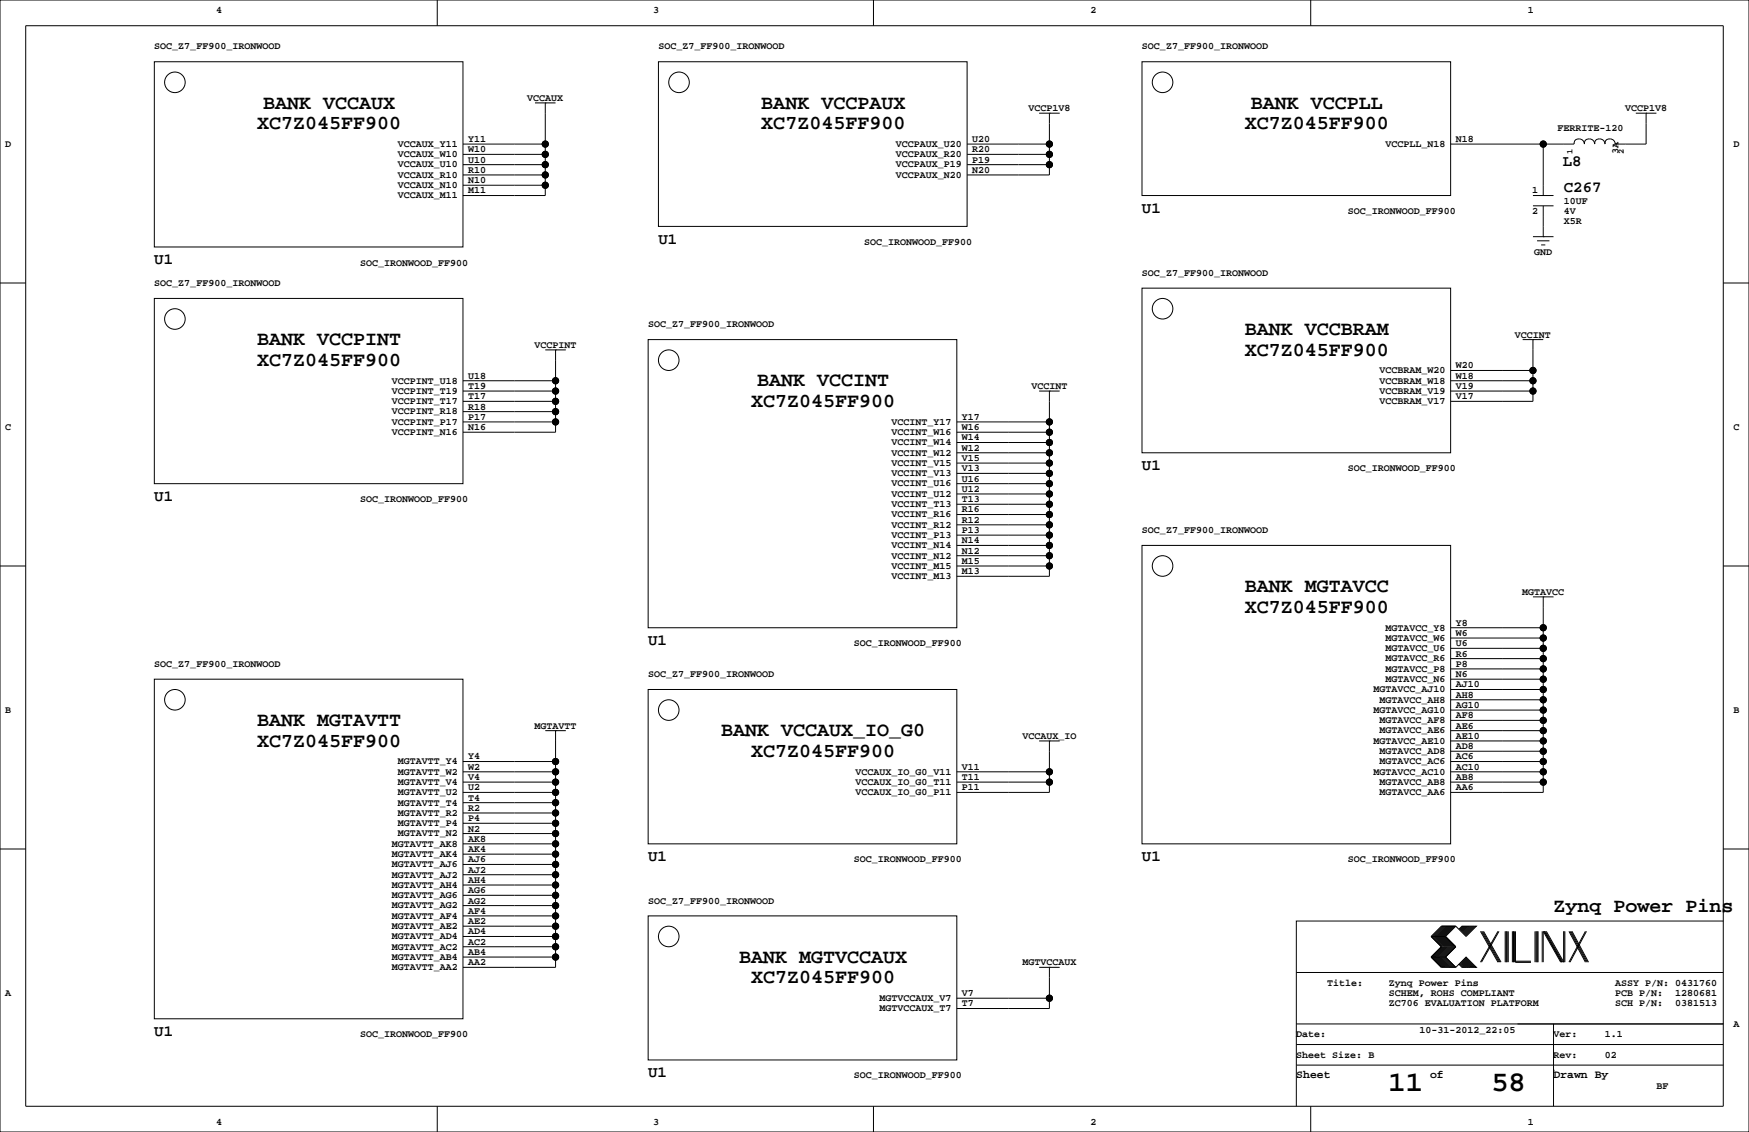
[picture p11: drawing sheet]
<svg xmlns="http://www.w3.org/2000/svg" width="432mm" height="279mm" viewBox="0 0 432 279" stroke-linecap="round" stroke-linejoin="round" font-family="sans-serif">
<g fill="none" stroke="#000" stroke-width=".25">
<path d="M0 0h431.8v279.4h-431.8zM6.3 6.4h419.1v266.6h-419.1zM38.1 15.2h76.2v45.8h-76.2zM107.9 0v6.4M162.6 15.2h76.2v40.7h-76.2zM215.6 0v6.4M281.9 15.2h76.2v33.1h-76.2zM323.6 0v6.4M114.3 35.6h20.3M114.3 38.1h20.3M132.1 25.4h5.1M134.6 25.4h.1"/>
<path d="M134.6 25.4v22.9h-20.3M238.8 35.6h20.3M238.8 38.1h20.3M256.5 27.9h5.1M259.1 27.9h.1M259.1 27.9v15.3h-20.3M358.1 35.6h30.5M381 35.6v12.7M403.9 27.9h5M406.4 27.9h.1M406.4 27.9v7.7h-7.6a1.27 1.27 0 0 0-1.3-1.3 1.27 1.27 0 0 0-1.3 1.3 1.27 1.27 0 0 0-1.2-1.3 1.27 1.27 0 0 0-1.3 1.3 1.27 1.27 0 0 0-1.3-1.3 1.27 1.27 0 0 0-1.2 1.3 1.26 1.26 0 0 0-1.3-1.3 1.26 1.26 0 0 0-1.2 1.3M114.3 43.2h20.3"/>
<path d="M114.3 40.6h20.3M114.3 45.7h20.3M238.8 40.6h20.3M378.5 58.4h5M378.5 48.3h5M378.5 50.8h5M379.5 59.4h3M381 58.4h.1M381 50.8v7.6M0 69.8h6.3M38.1 73.7h76.2v45.7h-76.2zM281.9 71.1h76.2v40.7h-76.2z"/>
<path d="M380.5 60.5h1M425.4 69.8h6.4M114.3 94h22.9M114.3 96.5h22.9M114.3 99.1h22.9M134.6 86.4h5.1M137.2 86.4h.1M137.2 86.4v20.3h-22.9M160 83.8h76.2v71.1h-76.2zM256.5 96.5h5.1M259.1 96.5h.1M259.1 96.5v45.7h-22.9"/>
<path d="M358.1 94h20.4M358.1 91.4h20.4M358.1 96.5h20.4M375.9 83.8h5.1M378.5 83.8h.1M378.5 83.8v15.3h-20.4M114.3 104.1h22.9M114.3 101.6h22.9M236.2 106.7h22.9M236.2 104.1h22.9M236.2 109.2h22.9M236.2 111.8h22.9"/>
<path d="M236.2 114.3h22.9M236.2 116.8h22.9M236.2 119.4h22.9M0 139.7h6.3M236.2 139.7h22.9M236.2 137.2h22.9M236.2 134.6h22.9M236.2 132.1h22.9M236.2 129.5h22.9M236.2 127h22.9M236.2 124.5h22.9M236.2 121.9h22.9"/>
<path d="M281.9 134.6h76.2v73.7h-76.2zM425.4 139.7h6.4M358.1 154.9h22.9M358.1 157.5h22.9M378.5 147.3h5M381 147.3h.1M381 147.3v48.3h-22.9M38.1 167.6h76.2v83.9h-76.2zM160 170.2h76.2v38.1h-76.2zM358.1 177.8h22.9M358.1 175.3h22.9M358.1 172.7h22.9"/>
<path d="M358.1 170.2h22.9M358.1 167.6h22.9M358.1 165.1h22.9M358.1 162.6h22.9M358.1 160h22.9M114.3 190.5h22.9M114.3 195.6h22.9M114.3 193h22.9M114.3 188h22.9M114.3 198.1h22.9M134.6 180.3h5.1M137.2 180.3h.1"/>
<path d="M137.2 180.3v58.5h-22.9M236.2 190.5h22.9M236.2 193h22.9M256.5 182.9h5.1M259.1 182.9h.1M259.1 182.9v12.7h-22.9M358.1 190.5h22.9M358.1 193h22.9M358.1 188h22.9M358.1 185.4h22.9M358.1 182.9h22.9M358.1 180.3h22.9"/>
<path d="M0 209.5h6.3M114.3 218.4h22.9M114.3 215.9h22.9M114.3 213.4h22.9M114.3 210.8h22.9M114.3 208.3h22.9M114.3 205.7h22.9M114.3 200.7h22.9M114.3 203.2h22.9M425.4 209.5h6.4M114.3 223.5h22.9M114.3 221h22.9"/>
<path d="M114.3 236.2h22.9M114.3 226.1h22.9M114.3 228.6h22.9M114.3 231.1h22.9M114.3 233.7h22.9M160 226.1h76.2v35.5h-76.2zM256.5 238.8h5.1M259.1 238.8h.1M259.1 238.8v10.1h-22.9M353.3 236.2h3.6M353.3 231.1h3.6M353.3 236.2l2.6 2.6h3.5"/>
<path d="M353.3 231.1l2.6 2.6-2.6 2.5M356.1 228.6l-2.5 2.5 2.5 2.6-2.5 2.5 2.5 2.6M356.4 228.6l-2.6 2.5 2.6 2.6-2.6 2.5 2.6 2.6M356.6 228.6l-2.5 2.5 2.5 2.6-2.5 2.5 2.5 2.6M356.9 228.6l-2.6 2.5 2.6 2.6-2.6 2.5 2.6 2.6M356.9 231.1l2.5 2.6-2.5 2.5M356.9 236.2l2.5 2.6M357.1 228.6l-2.5 2.5 2.5 2.6-2.5 2.5 2.5 2.6M357.4 228.6l-2.6 2.5 2.6 2.6-2.6 2.5 2.6 2.6M357.6 228.6l-2.5 2.5 2.5 2.6-2.5 2.5 2.5 2.6M357.9 228.6l-2.6 2.5 2.6 2.6-2.6 2.5 2.6 2.6M358.1 228.6l-2.5 2.5 2.5 2.6-2.5 2.5 2.5 2.6"/>
<path d="M358.4 228.6l-2.5 2.5 2.5 2.6-2.5 2.5 2.5 2.6M358.6 228.6l-2.5 2.5 2.5 2.6-2.5 2.5 2.5 2.6M358.9 228.6l-2.5 2.5 2.5 2.6-2.5 2.5 2.5 2.6M359.2 228.6l-2.6 2.5 2.6 2.6-2.6 2.5 2.6 2.6M359.4 228.6l2.5 2.5 2.6-2.5h-3.6l-.7 .8M359.4 228.6h-3.5l-2.6 2.5M359.4 228.6l-2.5 2.5M360.2 238l.7 .8h3.6l-2.6-2.6-2.5 2.6M360.4 237.7l1 1.1M360.4 238l.8 .8M360.7 237.5l1.2 1.3M360.7 237.7l1 1.1"/>
<path d="M360.9 237.2l1.6 1.6M360.9 237.5l1.3 1.3M361.2 237l1.8 1.8M361.2 237.2l1.5 1.6M361.2 228.6l-.8 .8M361.4 236.7l2.1 2.1M361.4 237l1.8 1.8M361.4 228.6l-1 1M361.7 236.5l2.3 2.3M361.7 236.7l2 2.1M361.7 228.6l-1 1M361.9 236.5l2.3 2.3"/>
<path d="M361.9 228.6l-1.2 1.3M362.2 228.6l-1.3 1.3M362.5 228.6l-1.6 1.5M362.7 228.6l-1.5 1.5M363 228.6l-1.8 1.8M363.2 228.6l-1.8 1.8M363.5 228.6l-2.1 2M363.7 228.6l-2 2M364 228.6l-2.3 2.3M364.2 228.6l-2.3 2.3M365.5 229.9l4.3 7.6M365.8 229.9l4.3 7.6"/>
<path d="M366 229.9l4.3 7.6M366.3 229.9l4.3 7.6M369.8 229.9l-4.3 7.6M370.1 229.9l-4.3 7.6M371.6 229.9v7.6M371.9 229.9v7.6M372.1 229.9v7.6M372.4 229.9v7.6M373.4 229.9v7.6M373.6 229.9v7.6M373.9 229.9v7.6M374.1 229.9v7.6h3.9"/>
<path d="M374.1 237.2h3.9M379 229.9v7.6M379.2 229.9v7.6M379.5 229.9v7.6M379.7 229.9v7.6M380.7 229.9v7.6M381 237.5v-7.6l4.3 7.6M381.3 229.9l4.3 7.6M381.5 229.9l4.3 7.6M381.8 229.9l4.3 7.6v-7.6M386.3 229.9v7.6M387.3 229.9l4.1 7.6"/>
<path d="M387.6 229.9l4.1 7.6M387.9 229.9l4 7.6M388.1 229.9l4.1 7.6M391.4 229.9l-4.1 7.6M391.7 229.9l-4.1 7.6M425.4 227.3h-105.4v35.6M236.2 246.4h22.9M320 257.8h105.4M320 252.7h105.4M320 240h105.4M383.5 252.7v20.3M107.9 273v6.4"/>
<path d="M215.6 273v6.4M320 262.9v10.1M320 262.9h105.4M323.6 273v6.4M383.5 264.2h.1"/>
<circle cx="43.2" cy="20.3" r="2.54"/>
<circle cx="134.6" cy="35.6" r=".76"/>
<circle cx="134.6" cy="38.1" r=".76"/>
<circle cx="167.6" cy="20.3" r="2.54"/>
<circle cx="259.1" cy="35.6" r=".76"/>
<circle cx="259.1" cy="38.1" r=".76"/>
<circle cx="287" cy="20.3" r="2.54"/>
<circle cx="381" cy="35.6" r=".76"/>
<circle cx="134.6" cy="40.6" r=".76"/>
<circle cx="134.6" cy="43.2" r=".76"/>
<circle cx="134.6" cy="45.7" r=".76"/>
<circle cx="259.1" cy="40.6" r=".76"/>
<circle cx="43.2" cy="78.7" r="2.54"/>
<circle cx="287" cy="76.2" r="2.54"/>
<circle cx="137.2" cy="94" r=".76"/>
<circle cx="137.2" cy="96.5" r=".76"/>
<circle cx="137.2" cy="99.1" r=".76"/>
<circle cx="165.1" cy="88.9" r="2.54"/>
<circle cx="378.5" cy="91.4" r=".76"/>
<circle cx="378.5" cy="94" r=".76"/>
<circle cx="378.5" cy="96.5" r=".76"/>
<circle cx="137.2" cy="101.6" r=".76"/>
<circle cx="137.2" cy="104.1" r=".76"/>
<circle cx="259.1" cy="119.4" r=".76"/>
<circle cx="259.1" cy="106.7" r=".76"/>
<circle cx="259.1" cy="109.2" r=".76"/>
<circle cx="259.1" cy="114.3" r=".76"/>
<circle cx="259.1" cy="116.8" r=".76"/>
<circle cx="259.1" cy="104.1" r=".76"/>
<circle cx="259.1" cy="111.8" r=".76"/>
<circle cx="259.1" cy="132.1" r=".76"/>
<circle cx="259.1" cy="134.6" r=".76"/>
<circle cx="259.1" cy="121.9" r=".76"/>
<circle cx="259.1" cy="127" r=".76"/>
<circle cx="259.1" cy="139.7" r=".76"/>
<circle cx="259.1" cy="129.5" r=".76"/>
<circle cx="259.1" cy="124.5" r=".76"/>
<circle cx="259.1" cy="137.2" r=".76"/>
<circle cx="287" cy="139.7" r="2.54"/>
<circle cx="381" cy="157.5" r=".76"/>
<circle cx="381" cy="154.9" r=".76"/>
<circle cx="43.2" cy="172.7" r="2.54"/>
<circle cx="165.1" cy="175.3" r="2.54"/>
<circle cx="381" cy="170.2" r=".76"/>
<circle cx="381" cy="160" r=".76"/>
<circle cx="381" cy="172.7" r=".76"/>
<circle cx="381" cy="165.1" r=".76"/>
<circle cx="381" cy="177.8" r=".76"/>
<circle cx="381" cy="167.6" r=".76"/>
<circle cx="381" cy="162.6" r=".76"/>
<circle cx="381" cy="175.3" r=".76"/>
<circle cx="137.2" cy="193" r=".76"/>
<circle cx="137.2" cy="190.5" r=".76"/>
<circle cx="137.2" cy="198.1" r=".76"/>
<circle cx="137.2" cy="195.6" r=".76"/>
<circle cx="137.2" cy="188" r=".76"/>
<circle cx="259.1" cy="193" r=".76"/>
<circle cx="259.1" cy="190.5" r=".76"/>
<circle cx="381" cy="182.9" r=".76"/>
<circle cx="381" cy="190.5" r=".76"/>
<circle cx="381" cy="193" r=".76"/>
<circle cx="381" cy="185.4" r=".76"/>
<circle cx="381" cy="180.3" r=".76"/>
<circle cx="381" cy="188" r=".76"/>
<circle cx="137.2" cy="215.9" r=".76"/>
<circle cx="137.2" cy="218.4" r=".76"/>
<circle cx="137.2" cy="205.7" r=".76"/>
<circle cx="137.2" cy="213.4" r=".76"/>
<circle cx="137.2" cy="200.7" r=".76"/>
<circle cx="137.2" cy="203.2" r=".76"/>
<circle cx="137.2" cy="210.8" r=".76"/>
<circle cx="137.2" cy="208.3" r=".76"/>
<circle cx="137.2" cy="228.6" r=".76"/>
<circle cx="137.2" cy="226.1" r=".76"/>
<circle cx="137.2" cy="231.1" r=".76"/>
<circle cx="137.2" cy="236.2" r=".76"/>
<circle cx="137.2" cy="223.5" r=".76"/>
<circle cx="137.2" cy="221" r=".76"/>
<circle cx="137.2" cy="233.7" r=".76"/>
<circle cx="165.1" cy="231.1" r="2.54"/>
<circle cx="259.1" cy="246.4" r=".76"/>
</g>
<g fill="#000" stroke="#000" stroke-width=".25">
<circle cx="134.6" cy="35.6" r=".76"/>
<circle cx="134.6" cy="38.1" r=".76"/>
<circle cx="259.1" cy="35.6" r=".76"/>
<circle cx="259.1" cy="38.1" r=".76"/>
<circle cx="381" cy="35.6" r=".76"/>
<circle cx="134.6" cy="40.6" r=".76"/>
<circle cx="134.6" cy="43.2" r=".76"/>
<circle cx="134.6" cy="45.7" r=".76"/>
<circle cx="259.1" cy="40.6" r=".76"/>
<circle cx="137.2" cy="94" r=".76"/>
<circle cx="137.2" cy="96.5" r=".76"/>
<circle cx="137.2" cy="99.1" r=".76"/>
<circle cx="378.5" cy="91.4" r=".76"/>
<circle cx="378.5" cy="94" r=".76"/>
<circle cx="378.5" cy="96.5" r=".76"/>
<circle cx="137.2" cy="101.6" r=".76"/>
<circle cx="137.2" cy="104.1" r=".76"/>
<circle cx="259.1" cy="119.4" r=".76"/>
<circle cx="259.1" cy="106.7" r=".76"/>
<circle cx="259.1" cy="109.2" r=".76"/>
<circle cx="259.1" cy="114.3" r=".76"/>
<circle cx="259.1" cy="116.8" r=".76"/>
<circle cx="259.1" cy="104.1" r=".76"/>
<circle cx="259.1" cy="111.8" r=".76"/>
<circle cx="259.1" cy="132.1" r=".76"/>
<circle cx="259.1" cy="134.6" r=".76"/>
<circle cx="259.1" cy="121.9" r=".76"/>
<circle cx="259.1" cy="127" r=".76"/>
<circle cx="259.1" cy="139.7" r=".76"/>
<circle cx="259.1" cy="129.5" r=".76"/>
<circle cx="259.1" cy="124.5" r=".76"/>
<circle cx="259.1" cy="137.2" r=".76"/>
<circle cx="381" cy="157.5" r=".76"/>
<circle cx="381" cy="154.9" r=".76"/>
<circle cx="381" cy="170.2" r=".76"/>
<circle cx="381" cy="160" r=".76"/>
<circle cx="381" cy="172.7" r=".76"/>
<circle cx="381" cy="165.1" r=".76"/>
<circle cx="381" cy="177.8" r=".76"/>
<circle cx="381" cy="167.6" r=".76"/>
<circle cx="381" cy="162.6" r=".76"/>
<circle cx="381" cy="175.3" r=".76"/>
<circle cx="137.2" cy="193" r=".76"/>
<circle cx="137.2" cy="190.5" r=".76"/>
<circle cx="137.2" cy="198.1" r=".76"/>
<circle cx="137.2" cy="195.6" r=".76"/>
<circle cx="137.2" cy="188" r=".76"/>
<circle cx="259.1" cy="193" r=".76"/>
<circle cx="259.1" cy="190.5" r=".76"/>
<circle cx="381" cy="182.9" r=".76"/>
<circle cx="381" cy="190.5" r=".76"/>
<circle cx="381" cy="193" r=".76"/>
<circle cx="381" cy="185.4" r=".76"/>
<circle cx="381" cy="180.3" r=".76"/>
<circle cx="381" cy="188" r=".76"/>
<circle cx="137.2" cy="215.9" r=".76"/>
<circle cx="137.2" cy="218.4" r=".76"/>
<circle cx="137.2" cy="205.7" r=".76"/>
<circle cx="137.2" cy="213.4" r=".76"/>
<circle cx="137.2" cy="200.7" r=".76"/>
<circle cx="137.2" cy="203.2" r=".76"/>
<circle cx="137.2" cy="210.8" r=".76"/>
<circle cx="137.2" cy="208.3" r=".76"/>
<circle cx="137.2" cy="228.6" r=".76"/>
<circle cx="137.2" cy="226.1" r=".76"/>
<circle cx="137.2" cy="231.1" r=".76"/>
<circle cx="137.2" cy="236.2" r=".76"/>
<circle cx="137.2" cy="223.5" r=".76"/>
<circle cx="137.2" cy="221" r=".76"/>
<circle cx="137.2" cy="233.7" r=".76"/>
<circle cx="259.1" cy="246.4" r=".76"/>
</g>
<g font-size="7.1">
<text x="342.8" y="269.3">11</text>
<text x="368.2" y="269.3">58</text>
</g>
<g font-size="4.9">
<text x="65" y="26.8">BANK VCCAUX</text>
<text x="188" y="26.8">BANK VCCPAUX</text>
<text x="308.8" y="26.8">BANK VCCPLL</text>
<text x="63.5" y="31.9">XC7Z045FF900</text>
<text x="188" y="31.9">XC7Z045FF900</text>
<text x="307.3" y="31.9">XC7Z045FF900</text>
<text x="307.3" y="82.7">BANK VCCBRAM</text>
<text x="63.5" y="85.2">BANK VCCPINT</text>
<text x="307.3" y="87.7">XC7Z045FF900</text>
<text x="63.5" y="90.3">XC7Z045FF900</text>
<text x="186.9" y="95.4">BANK VCCINT</text>
<text x="185.4" y="100.4">XC7Z045FF900</text>
<text x="307.3" y="146.2">BANK MGTAVCC</text>
<text x="307.3" y="151.2">XC7Z045FF900</text>
<text x="63.5" y="179.2">BANK MGTAVTT</text>
<text x="63.5" y="184.3">XC7Z045FF900</text>
<text x="178" y="181.7">BANK VCCAUX_IO_G0</text>
<text x="185.4" y="186.8">XC7Z045FF900</text>
<text x="383.5" y="225.1">Zynq Power Pins</text>
<text x="182.5" y="237.6">BANK MGTVCCAUX</text>
<text x="185.4" y="242.7">XC7Z045FF900</text>
</g>
<g font-size="3.9">
<text x="385.8" y="40.9">L8</text>
<text x="386.1" y="47.5">C267</text>
<text x="281.9" y="52.5">U1</text>
<text x="38.1" y="65.2">U1</text>
<text x="162.6" y="60.2">U1</text>
<text x="281.9" y="116">U1</text>
<text x="38.1" y="123.7">U1</text>
<text x="160" y="159.2">U1</text>
<text x="160" y="212.6">U1</text>
<text x="281.9" y="212.6">U1</text>
<text x="38.1" y="255.7">U1</text>
<text x="160" y="265.9">U1</text>
</g>
<g font-size="2.8">
<text x="320" y="266.1">Sheet</text>
<text x="353.1" y="266.1">of</text>
<text x="383.5" y="266.1">Drawn By</text>
</g>
<g font-size="2.5">
<text x="53.3" y="3.3">4</text>
<text x="161.3" y="3.3">3</text>
<text x="269.2" y="3.3">2</text>
<text x="377.2" y="3.3">1</text>
<text x="38.1" y="12.2">SOC_Z7_FF900_IRONWOOD</text>
<text x="162.6" y="12.2">SOC_Z7_FF900_IRONWOOD</text>
<text x="281.9" y="12.2">SOC_Z7_FF900_IRONWOOD</text>
<text x="130.2" y="24.9">VCCAUX</text>
<text x="253.9" y="27.4">VCCP1V8</text>
<text x="401.2" y="27.4">VCCP1V8</text>
<text x="115.6" y="35.1">Y11</text>
<text x="240" y="35.1">U20</text>
<text x="359.4" y="35.1">N18</text>
<text x="384.5" y="32.3">FERRITE-120</text>
<text x="1.3" y="36.3">D</text>
<text x="98.2" y="41.3">VCCAUX_U10</text>
<text x="98.2" y="38.8">VCCAUX_W10</text>
<text x="98.2" y="36.3">VCCAUX_Y11</text>
<text x="115.6" y="40.1">U10</text>
<text x="115.6" y="37.6">W10</text>
<text x="221.2" y="41.3">VCCPAUX_P19</text>
<text x="221.2" y="38.8">VCCPAUX_R20</text>
<text x="221.2" y="36.3">VCCPAUX_U20</text>
<text x="240" y="40.1">P19</text>
<text x="240" y="37.6">R20</text>
<text x="342.1" y="36.3">VCCPLL_N18</text>
<text x="399.5" y="38.1" transform="rotate(-90 399.5 38.1)">3A</text>
<text x="428" y="36.3">D</text>
<text x="98.2" y="46.4">VCCAUX_N10</text>
<text x="98.2" y="43.9">VCCAUX_R10</text>
<text x="115.6" y="47.8">M11</text>
<text x="115.6" y="45.2">N10</text>
<text x="115.6" y="42.7">R10</text>
<text x="221.2" y="43.9">VCCPAUX_N20</text>
<text x="240" y="42.7">N20</text>
<text x="378.2" y="47.8">1</text>
<text x="98.2" y="49">VCCAUX_M11</text>
<text x="332.7" y="52.8">SOC_IRONWOOD_FF900</text>
<text x="378.2" y="52.8">2</text>
<text x="386.1" y="50.3">10UF</text>
<text x="386.1" y="52.8">4V</text>
<text x="386.1" y="55.4">X5R</text>
<text x="88.9" y="65.5">SOC_IRONWOOD_FF900</text>
<text x="213.4" y="60.5">SOC_IRONWOOD_FF900</text>
<text x="378.8" y="63">GND</text>
<text x="38.1" y="70.6">SOC_Z7_FF900_IRONWOOD</text>
<text x="281.9" y="68.1">SOC_Z7_FF900_IRONWOOD</text>
<text x="160" y="80.8">SOC_Z7_FF900_IRONWOOD</text>
<text x="374" y="83.3">VCCINT</text>
<text x="132" y="85.9">VCCPINT</text>
<text x="96.7" y="94.7">VCCPINT_U18</text>
<text x="115.6" y="93.5">U18</text>
<text x="340.6" y="94.7">VCCBRAM_W18</text>
<text x="340.6" y="92.1">VCCBRAM_W20</text>
<text x="359.4" y="93.5">W18</text>
<text x="359.4" y="90.9">W20</text>
<text x="96.7" y="99.8">VCCPINT_T17</text>
<text x="96.7" y="97.2">VCCPINT_T19</text>
<text x="115.6" y="101.1">R18</text>
<text x="115.6" y="98.6">T17</text>
<text x="115.6" y="96">T19</text>
<text x="254.6" y="96">VCCINT</text>
<text x="340.6" y="99.8">VCCBRAM_V17</text>
<text x="340.6" y="97.2">VCCBRAM_V19</text>
<text x="359.4" y="98.6">V17</text>
<text x="359.4" y="96">V19</text>
<text x="1.3" y="106.2">C</text>
<text x="96.7" y="107.4">VCCPINT_N16</text>
<text x="96.7" y="104.8">VCCPINT_P17</text>
<text x="96.7" y="102.3">VCCPINT_R18</text>
<text x="115.6" y="106.2">N16</text>
<text x="115.6" y="103.6">P17</text>
<text x="220.1" y="107.4">VCCINT_W16</text>
<text x="220.1" y="104.8">VCCINT_Y17</text>
<text x="237.5" y="106.2">W16</text>
<text x="237.5" y="103.6">Y17</text>
<text x="428" y="106.2">C</text>
<text x="220.1" y="112.5">VCCINT_W12</text>
<text x="220.1" y="109.9">VCCINT_W14</text>
<text x="237.5" y="113.8">V15</text>
<text x="237.5" y="111.3">W12</text>
<text x="237.5" y="108.7">W14</text>
<text x="220.1" y="117.5">VCCINT_V13</text>
<text x="220.1" y="115">VCCINT_V15</text>
<text x="237.5" y="118.9">U16</text>
<text x="237.5" y="116.3">V13</text>
<text x="332.7" y="116.3">SOC_IRONWOOD_FF900</text>
<text x="88.9" y="124">SOC_IRONWOOD_FF900</text>
<text x="220.1" y="125.2">VCCINT_T13</text>
<text x="220.1" y="122.6">VCCINT_U12</text>
<text x="220.1" y="120.1">VCCINT_U16</text>
<text x="237.5" y="124">T13</text>
<text x="237.5" y="121.4">U12</text>
<text x="220.1" y="130.2">VCCINT_R12</text>
<text x="220.1" y="127.7">VCCINT_R16</text>
<text x="237.5" y="131.6">P13</text>
<text x="237.5" y="129">R12</text>
<text x="237.5" y="126.5">R16</text>
<text x="281.9" y="131.6">SOC_Z7_FF900_IRONWOOD</text>
<text x="220.1" y="137.9">VCCINT_N12</text>
<text x="220.1" y="135.3">VCCINT_N14</text>
<text x="220.1" y="132.8">VCCINT_P13</text>
<text x="237.5" y="136.7">N12</text>
<text x="237.5" y="134.1">N14</text>
<text x="220.1" y="142.9">VCCINT_M13</text>
<text x="220.1" y="140.4">VCCINT_M15</text>
<text x="237.5" y="141.7">M13</text>
<text x="237.5" y="139.2">M15</text>
<text x="375.8" y="146.8">MGTAVCC</text>
<text x="342.1" y="155.6">MGTAVCC_Y8</text>
<text x="359.4" y="154.4">Y8</text>
<text x="210.8" y="159.5">SOC_IRONWOOD_FF900</text>
<text x="342.1" y="160.7">MGTAVCC_U6</text>
<text x="342.1" y="158.2">MGTAVCC_W6</text>
<text x="359.4" y="159.5">U6</text>
<text x="359.4" y="157">W6</text>
<text x="38.1" y="164.6">SOC_Z7_FF900_IRONWOOD</text>
<text x="160" y="167.1">SOC_Z7_FF900_IRONWOOD</text>
<text x="342.1" y="165.8">MGTAVCC_P8</text>
<text x="342.1" y="163.3">MGTAVCC_R6</text>
<text x="359.4" y="167.1">N6</text>
<text x="359.4" y="164.6">P8</text>
<text x="359.4" y="162.1">R6</text>
<text x="339.1" y="170.9">MGTAVCC_AJ10</text>
<text x="340.6" y="173.4">MGTAVCC_AH8</text>
<text x="342.1" y="168.3">MGTAVCC_N6</text>
<text x="359.4" y="172.2">AH8</text>
<text x="359.4" y="169.7">AJ10</text>
<text x="1.3" y="176">B</text>
<text x="132" y="179.8">MGTAVTT</text>
<text x="339.1" y="176">MGTAVCC_AG10</text>
<text x="340.6" y="178.5">MGTAVCC_AF8</text>
<text x="359.4" y="179.8">AE6</text>
<text x="359.4" y="177.3">AF8</text>
<text x="359.4" y="174.8">AG10</text>
<text x="428" y="176">B</text>
<text x="252.4" y="182.4">VCCAUX_IO</text>
<text x="339.1" y="183.6">MGTAVCC_AE10</text>
<text x="340.6" y="181">MGTAVCC_AE6</text>
<text x="359.4" y="184.9">AD8</text>
<text x="359.4" y="182.4">AE10</text>
<text x="98.2" y="191.2">MGTAVTT_W2</text>
<text x="98.2" y="188.7">MGTAVTT_Y4</text>
<text x="115.6" y="190">W2</text>
<text x="115.6" y="187.5">Y4</text>
<text x="211.2" y="191.2">VCCAUX_IO_G0_V11</text>
<text x="237.5" y="190">V11</text>
<text x="339.1" y="191.2">MGTAVCC_AC10</text>
<text x="340.6" y="188.7">MGTAVCC_AC6</text>
<text x="340.6" y="186.1">MGTAVCC_AD8</text>
<text x="359.4" y="190">AC10</text>
<text x="359.4" y="187.5">AC6</text>
<text x="98.2" y="196.3">MGTAVTT_U2</text>
<text x="98.2" y="193.7">MGTAVTT_V4</text>
<text x="115.6" y="197.6">T4</text>
<text x="115.6" y="195.1">U2</text>
<text x="115.6" y="192.5">V4</text>
<text x="211.2" y="196.3">VCCAUX_IO_G0_P11</text>
<text x="211.2" y="193.7">VCCAUX_IO_G0_T11</text>
<text x="237.5" y="195.1">P11</text>
<text x="237.5" y="192.5">T11</text>
<text x="340.6" y="196.3">MGTAVCC_AA6</text>
<text x="340.6" y="193.7">MGTAVCC_AB8</text>
<text x="359.4" y="195.1">AA6</text>
<text x="359.4" y="192.5">AB8</text>
<text x="98.2" y="203.9">MGTAVTT_P4</text>
<text x="98.2" y="201.4">MGTAVTT_R2</text>
<text x="98.2" y="198.8">MGTAVTT_T4</text>
<text x="115.6" y="202.7">P4</text>
<text x="115.6" y="200.2">R2</text>
<text x="96.7" y="209">MGTAVTT_AK8</text>
<text x="98.2" y="206.4">MGTAVTT_N2</text>
<text x="115.6" y="207.8">AK8</text>
<text x="115.6" y="205.2">N2</text>
<text x="96.7" y="214.1">MGTAVTT_AJ6</text>
<text x="96.7" y="211.5">MGTAVTT_AK4</text>
<text x="115.6" y="215.4">AJ2</text>
<text x="115.6" y="212.9">AJ6</text>
<text x="115.6" y="210.3">AK4</text>
<text x="210.8" y="212.9">SOC_IRONWOOD_FF900</text>
<text x="332.7" y="212.9">SOC_IRONWOOD_FF900</text>
<text x="96.7" y="221.7">MGTAVTT_AG6</text>
<text x="96.7" y="219.1">MGTAVTT_AH4</text>
<text x="96.7" y="216.6">MGTAVTT_AJ2</text>
<text x="115.6" y="220.5">AG6</text>
<text x="115.6" y="217.9">AH4</text>
<text x="96.7" y="226.8">MGTAVTT_AF4</text>
<text x="96.7" y="224.2">MGTAVTT_AG2</text>
<text x="115.6" y="225.6">AF4</text>
<text x="115.6" y="223">AG2</text>
<text x="160" y="223">SOC_Z7_FF900_IRONWOOD</text>
<text x="96.7" y="231.8">MGTAVTT_AD4</text>
<text x="96.7" y="229.3">MGTAVTT_AE2</text>
<text x="115.6" y="233.2">AC2</text>
<text x="115.6" y="230.6">AD4</text>
<text x="115.6" y="228.1">AE2</text>
<text x="96.7" y="239.5">MGTAVTT_AA2</text>
<text x="96.7" y="236.9">MGTAVTT_AB4</text>
<text x="96.7" y="234.4">MGTAVTT_AC2</text>
<text x="115.6" y="238.3">AA2</text>
<text x="115.6" y="235.7">AB4</text>
<text x="252.4" y="238.3">MGTVCCAUX</text>
<text x="1.3" y="245.9">A</text>
<text x="237.5" y="245.9">V7</text>
<text x="327.7" y="243.3">Title:</text>
<text x="342.9" y="245.9">SCHEM, ROHS COMPLIANT</text>
<text x="342.9" y="243.3">Zynq Power Pins</text>
<text x="398.8" y="243.3">ASSY P/N: 0431760</text>
<text x="398.8" y="245.9">PCB P/N:</text>
<text x="413.6" y="245.9">1280681</text>
<text x="217.2" y="249.6">MGTVCCAUX_T7</text>
<text x="217.2" y="247.1">MGTVCCAUX_V7</text>
<text x="237.5" y="248.4">T7</text>
<text x="342.9" y="248.4">ZC706 EVALUATION PLATFORM</text>
<text x="398.8" y="248.4">SCH P/N:</text>
<text x="413.6" y="248.4">0381513</text>
<text x="88.9" y="256">SOC_IRONWOOD_FF900</text>
<text x="320" y="256">Date:</text>
<text x="350.4" y="255">10-31-2012_22:05</text>
<text x="383.5" y="256">Ver:</text>
<text x="396.2" y="256">1.1</text>
<text x="428" y="253.5">A</text>
<text x="320" y="261.1">Sheet Size: B</text>
<text x="383.5" y="261.1">Rev:</text>
<text x="396.2" y="261.1">02</text>
<text x="210.8" y="266.2">SOC_IRONWOOD_FF900</text>
<text x="408.9" y="268.7">BF</text>
<text x="53.3" y="277.6">4</text>
<text x="161.3" y="277.6">3</text>
<text x="269.2" y="277.6">2</text>
<text x="377.2" y="277.6">1</text>
</g>
<g font-size="2.1">
<text x="388.2" y="38.1" transform="rotate(-90 388.2 38.1)">1</text>
<text x="400.9" y="38.1" transform="rotate(-90 400.9 38.1)">2</text>
</g>
</svg>
